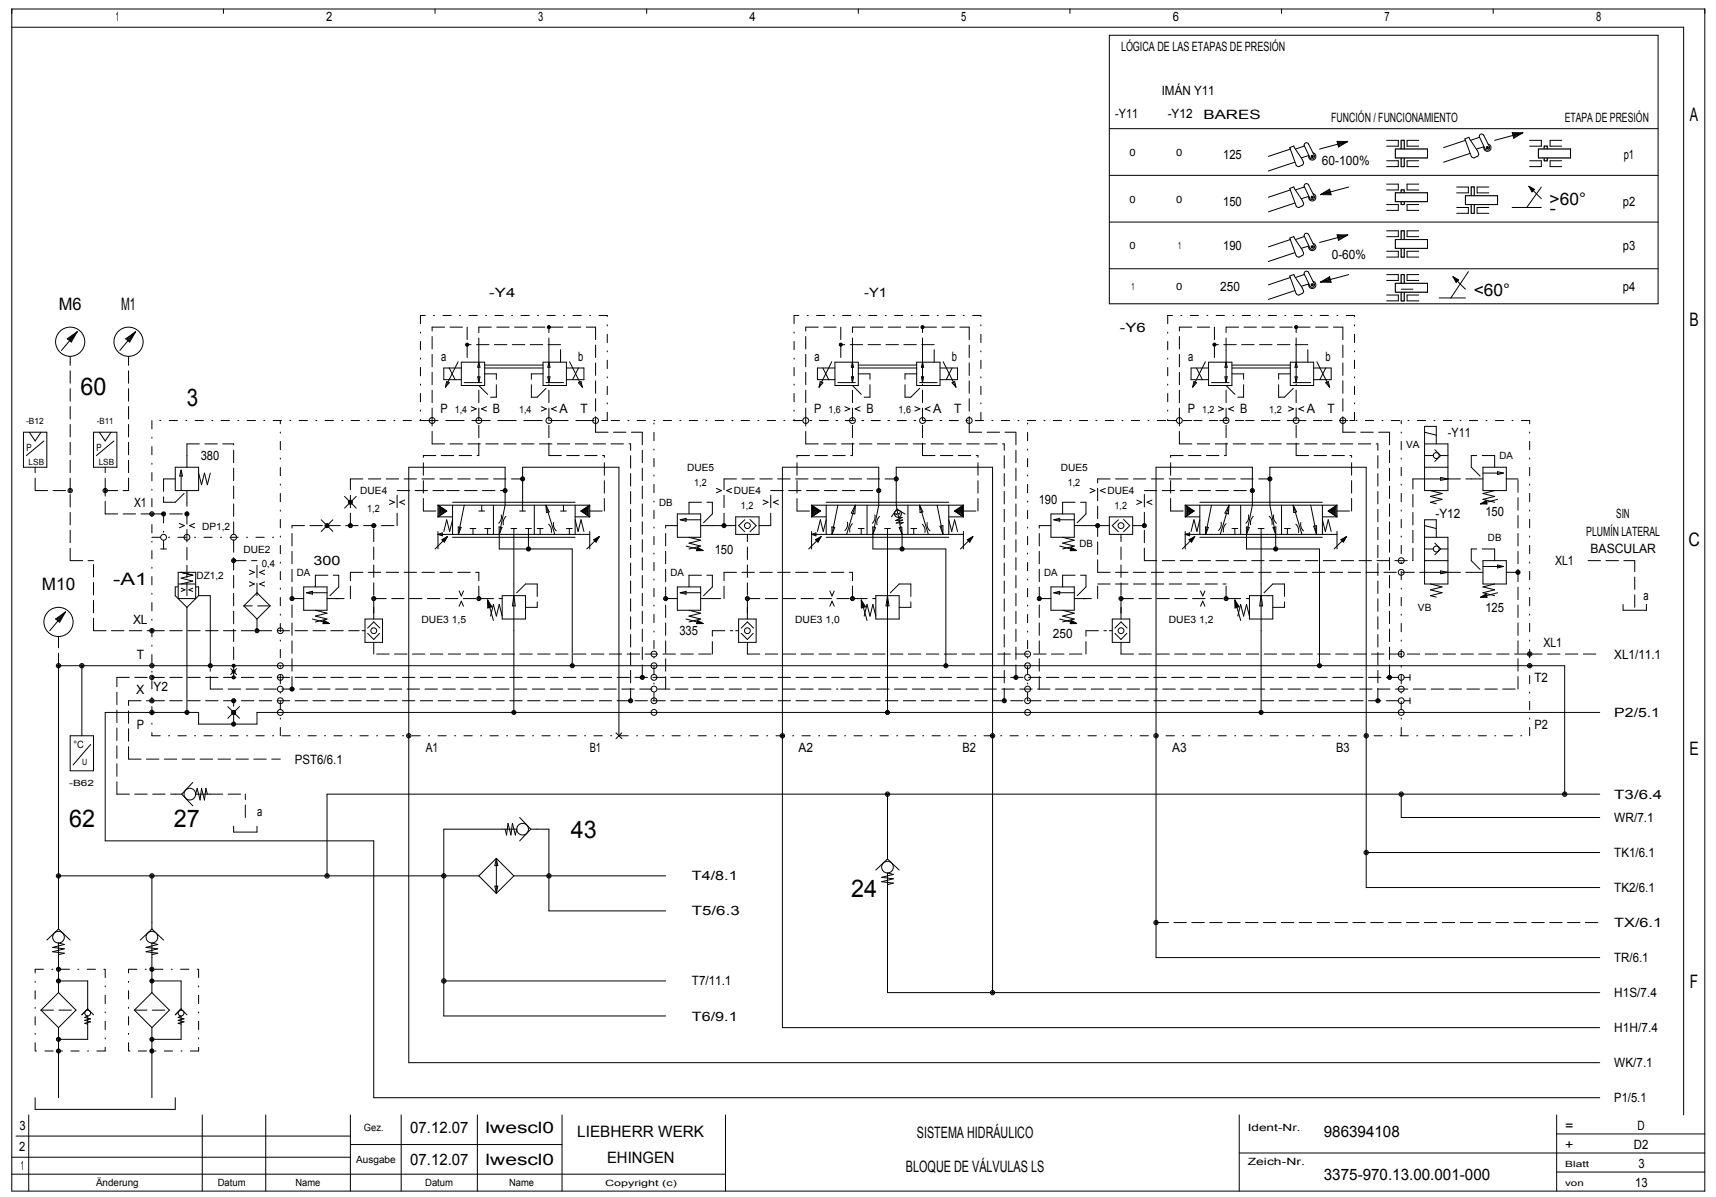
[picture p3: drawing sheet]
<svg xmlns="http://www.w3.org/2000/svg" width="582mm" height="406mm" viewBox="0 0 582 406" stroke-linecap="round" stroke-linejoin="round" font-family="sans-serif">
<g fill="none" stroke="#000" stroke-width=".34">
<path d="M437.6 50.6l2 5.4 1 .5M437.6 50.6l-.2-.5 1.4-.6 2.9 4.6 .4 1-.1 .6-1.4 .8M437.6 50.6l-7.4 2.4M439.1 55l-8.9 3M442.4 49.5l-3 1.1M442.5 48.6l.8-.2 .5 .4 2 4a.84 .84 0 0 1-.4 1 .84 .84 0 0 1-1.1-.3l-2-4.2zM443.9 52.7l-2.6 .8M445.3 51.9a1.24 1.24 0 0 1 1 1.4 1.24 1.24 0 0 1-1.5 1 1.24 1.24 0 0 1-.9-1.5M453.5 47.9l3.6 .1-3.1 1.9zM457.1 48l-9.6 2.6M457.1 48l-3 1.4-.4-1.2 2.3 .1-1.7 .7-.2-.6 1.1 .1M475.2 47.6h1v8.9h-1z"/>
<path d="M437.4 63.9l1.4-.5 2.9 4.5 .4 1.1-.3 .7-1.2 .7-1-.5zM437.6 64.4l-7.4 2.5M439.1 68.9l-8.9 3M442.4 63.4l-3 1M442.5 62.5l.8-.2 .5 .4 2 4a.84 .84 0 0 1-.4 1 .84 .84 0 0 1-1.1-.3l-2-4.2zM442.5 79.3l.8-.2 .5 .4 2 4a.84 .84 0 0 1-.4 1 .84 .84 0 0 1-1.1-.3l-2-4.2zM445.3 65.7a1.24 1.24 0 0 1 1 1.5 1.24 1.24 0 0 1-1.5 .9 1.24 1.24 0 0 1-.9-1.4l-2.6 .7M447.9 66l3-1.8 .6 1.9zM449.8 65.5l1 .1-.1-.6-1.8 .7 2.3 .1-.3-1.2-3 1.4M453.5 79.6l3.6 .1-3.1 1.8zM457.1 79.7l-9.6 2.6M457.1 79.7l-3 1.4-.4-1.2 2.3 .1-1.7 .6-.2-.5 1.1 .1"/>
<path d="M457.4 63.4l-9.5 2.6M437.4 80.8l1.4-.6 2.9 4.6 .4 1-.3 .8-1.2 .6-1-.5zM437.4 93.6l1.4-.5 2.9 4.5 .4 1.1-.3 .7-1.2 .7-1-.5zM437.6 81.3l-7.4 2.4M437.6 94.1l-7.4 2.5M439.1 85.7l-8.9 3M439.1 98.6l-8.9 3M442.4 80.2l-3 1.1M442.4 93.1l-3 1M442.5 92.2l.8-.2 .5 .4 2 4a.84 .84 0 0 1-.4 1 .84 .84 0 0 1-1.1-.3l-2-4.2zM443.9 83.4l-2.6 .8M445.3 82.5a1.24 1.24 0 0 1 1 1.5 1.24 1.24 0 0 1-1.5 1 1.24 1.24 0 0 1-.9-1.5"/>
<path d="M445.3 95.4a1.24 1.24 0 0 1 1 1.5 1.24 1.24 0 0 1-1.5 .9 1.24 1.24 0 0 1-.9-1.4l-2.6 .7M447.9 95.7l3-1.8 .6 1.9zM449.8 95.2l1 .1-.1-.6-1.8 .7 2.3 .1-.3-1.2-3 1.4M457.4 93.1l-9.5 2.6M22.8 114.9l3.4-2.4-2 3.5zM23.8 114.9l1.5-1.4-1 1.4zM26.2 112.5l-2.9 2.4 .8 .7 1.2-2.1M26.2 112.5l-5.4 6.4M42.6 114.9l3.4-2.4-2 3.5zM43.6 114.9l1.5-1.4-1 1.4zM46 112.5l-2.9 2.4 .8 .7 1.2-2.1M46 112.5l-5.4 6.4"/>
<path d="M23.8 120.9v1.9M43.6 120.9v1.9M151.5 129.4l.9 .4-1.3 1.5zM152.4 124.8l2 4M155.4 122.7l-4.3 8.6M156.5 124.8h-6v4h6M156.5 122.8h7.9v8h-7.9zM157.5 129.8h5.9M159.8 137.9l1.7 .8-1.7 .7M162 127.8h.8l-.4 1.9zM162.4 122.8l.4 1.8h-.8zM162.4 122.8v7"/>
<path d="M164.4 124.8h19.8M164.4 123.8h19.8M165 137.9l-1.7 .8 1.7 .7M183.6 137.9l1.7 .8-1.7 .7M184.2 122.8h7.9v8h-7.9zM185.2 129.8h5.9M185.8 127.8h.7l-.3 1.9zM186.2 122.8v7M186.2 122.8l.3 1.8h-.7zM188.8 137.9l-1.7 .8 1.7 .7M192.1 124.8h5.9v4h-5.9M193.2 122.7l4.3 8.6"/>
<path d="M196.2 129.8l.9-.4 .4 1.9zM196.2 124.8l-2 4M278.2 129.4l.9 .4-1.3 1.5zM279.1 124.8l2 4M282.1 122.7l-4.3 8.6M283.2 124.8h-6v4h6M283.2 122.8h7.9v8h-7.9zM284.2 129.8h5.9M286.5 137.9l1.7 .8-1.7 .7M288.7 127.8h.8l-.4 1.9zM289.1 122.8l.4 1.8h-.8zM289.1 122.8v7"/>
<path d="M291.1 124.8h19.8M291.1 123.8h19.8M291.7 137.9l-1.7 .8 1.7 .7M310.3 137.9l1.7 .8-1.7 .7M310.9 122.8h7.9v8h-7.9zM311.9 129.8h5.9M312.5 127.8h.8l-.4 1.9zM312.9 122.8v7M312.9 122.8l.4 1.8h-.8zM315.5 137.9l-1.7 .8 1.7 .7M318.8 124.8h6v4h-6M319.9 122.7l4.3 8.6"/>
<path d="M322.9 129.8l.9-.4 .4 1.9zM322.9 124.8l-2 4M404.9 129.4l.9 .4-1.3 1.5zM405.8 124.8l2 4M408.8 122.7l-4.3 8.6M409.9 124.8h-5.9v4h5.9M409.9 122.8h7.9v8h-7.9zM410.9 129.8h5.9M413.2 137.9l1.7 .8-1.7 .7M415.5 127.8h.7l-.4 1.9zM415.8 122.8l.4 1.8h-.7zM415.8 122.8v7"/>
<path d="M417.8 124.8h19.8M417.8 123.8h19.8M418.4 137.9l-1.7 .8 1.7 .7M437 137.9l1.7 .8-1.7 .7M437.6 122.8h7.9v8h-7.9zM438.6 129.8h5.9M439.2 127.8h.8l-.4 1.9zM439.6 122.8v7M439.6 122.8l.4 1.8h-.8zM442.2 137.9l-1.7 .8 1.7 .7M445.5 124.8h6v4h-6M446.6 122.7l4.3 8.6"/>
<path d="M449.6 129.8l.9-.4 .4 1.9zM449.6 124.8l-2 4M8 146.6h7.9v11.9h-7.9zM9.9 146.6l2 3 2-3M14.9 149.6l-5.9 4.9M31.7 146.6h7.9v11.9h-7.9zM33.7 146.6l2 3 2-3M38.7 149.6l-6 4.9M59.4 158.5h8v7.9h-8zM61.4 159.5v6.9M61.4 159.5l.5 2h-1zM63.4 154.5v4"/>
<path d="M483.2 150.6h7.9v15.8h-7.9v-21.8h3.9v6M483.2 158.5h7.9M483.2 154.5h2.9M483.2 146.6l3.9 1M486.6 152.5l2 2-2 2M488.5 154.5h2.6M503 158.5h7.9v7.9h-7.9zM507.9 160l2 .5-2 .5zM60.8 177.5l1.7 .8-1.7 .7M63.4 166.4v4M66 177.5l-1.7 .8 1.7 .7M67.4 160.5l.9 3.9 1-3.9 1 3.9 1-3.9"/>
<path d="M108.9 176.3l4 4M112.9 176.3l-4 4M116.9 168.4l3.9 3.9M120.8 168.4l-3.9 3.9M132.1 169.6l1.7 .8-1.7 .7M137.3 169.6l-1.7 .8 1.7 .7M148.5 175.3h5M148.5 171.4v3.9M148.5 171.4h51.5M148.5 171.4l3 1.9-3 2M149.7 173.2l-.2-.1v.3l.7-.2-.9-.5v1.1l1.3-.6-1.5-.9v1.9l1.9-1-2.2-1.4v3l2.4-1.5M153.5 171.4v9.9"/>
<path d="M153.5 170.4h41.6M153.5 176.3l-1 4-1-4-1 4M155.4 178.7l1 .2-.9 2.4zM157.5 171.4l-2 9.9M159.4 179.3h2M160.4 179.3v2M162.4 173.3h2M163.4 171.4v1.9M164.4 179.3h2M165.4 179.3v2M167.4 171.4v9.9M169.3 178.7l1 .2-1 2.4z"/>
<path d="M170 174.7l-.1 1.5-.8 1.3M171.3 170.4v1l-2 9.9M171.6 175.2l-.8 1.3-.1 1.5M173.3 179.3h2M174.3 179.3v2.9M176.3 173.3h1.9M177.2 170.4v2.9M178.2 179.3h2M179.2 179.3v2.9M181.2 171.4v9.9M182.2 179.3h2M183.2 179.3v2"/>
<path d="M185.2 171.4l1.1 2.2-1 .3zM185.2 171.4l2.9 9.9M186.1 177.8l.8 1.3 .1 1.5M187.7 177.2l.1 1.6 .9 1.3M190.1 173.3h2M191.1 171.4v1.9M192.1 179.3h2M193.1 179.3v2M195.1 175.3h4.9M195.1 171.4v9.9M195.1 176.3l1 4 .9-4 1 4M198.8 173.2l.2-.1v.3l-.7-.2 .9-.5v1.1l-1.3-.6 1.5-.9v1.9l-1.9-1 2.2-1.4v3l-2.4-1.5"/>
<path d="M200 171.4l-3 1.9 3 2M200 171.4v3.9M225.8 178.3h3.9M229.7 174.3h7.9v7.9h-7.9zM230.7 176.3h6.9M230.7 176.3l2-.5v1zM237.6 178.3h4M243 165.7l1.7 .7-1.7 .7M245.6 178.3h3.9M248.2 165.7l-1.7 .7 1.7 .7M249.5 175.3h7.9v6h-7.9zM252.6 176.3l-2.1 2 2.1 2.1"/>
<path d="M254.4 176.2l2.1 2.1-2.1 2.1M257.4 178.3h4M258.8 169.6l1.7 .8-1.7 .7M264 169.6l-1.7 .8 1.7 .7M275.3 175.3h4.9M275.3 171.4h51.4M275.3 171.4v3.9M275.3 171.4l2.9 1.9-2.9 2M276.4 173.2l-.1-.1v.3l.6-.2-.8-.5v1.1l1.2-.6-1.4-.9v1.9l1.8-1-2.1-1.4v3l2.3-1.5M280.2 170.4h41.6M280.2 171.4v9.9M280.2 176.3l-1 4-1-4-1 4"/>
<path d="M282.1 178.7l1 .2-.9 2.4zM284.2 171.4l-2 9.9M287.4 177.1v1.5l-.8 1.3M289.1 177.6l-.8 1.3-.1 1.6M290.1 171.4l-3 9.9M290.1 171.4l-.2 2.9-1.2-.3zM291.1 179.3h2M292.1 179.3v2M294.1 171.4v9.9M296 178.7l1 .2-.9 2.4zM296.7 174.7v1.5l-.9 1.3M298 170.4v1l-1.9 9.9"/>
<path d="M298.3 175.2l-.8 1.3-.1 1.5M300 179.3h2M301 179.3v2.9M303.7 174.3l.5 .1-.5 .3M304 170.4l.2 2.2M304.2 172.6l2.8 1.8M304.2 172.6l-1.9 2.7M304.3 173.1l.5 2.3M304.8 175.4l1.1 5.9M304.8 175.4l1.2 .1-2.2 1 2.4-.1-2.3 1 2.4-.1-1.1 .5M305 179l.9-.2v2.5zM305.2 174l-.5 .3 .6 .1"/>
<path d="M307.9 171.4v9.9M308.9 179.3h2M309.9 179.3v2M311.9 171.4l1.1 2.2-1 .3zM311.9 171.4l3 9.9M312.8 177.8l.8 1.3 .1 1.5M314.5 177.2v1.6l.9 1.3M317.8 171.4l2 9.9M318.8 178.5l1-.2v3zM321.8 175.3h4.9M321.8 171.4v9.9M321.8 176.3l1 4 1-4 1 4"/>
<path d="M325.6 173.2l.1-.1v.3l-.6-.2 .8-.5v1.1l-1.2-.6 1.4-.9v1.9l-1.8-1 2.1-1.4v3l-2.3-1.5M326.7 171.4l-2.9 1.9 2.9 2M326.7 171.4v3.9M352.5 178.3h3.9M356.4 174.3h8v7.9h-8zM357.4 176.3h7M357.4 176.3l2-.5v1zM364.4 178.3h3.9M369.7 165.7l1.7 .7-1.7 .7M372.3 178.3h3.9M374.9 165.7l-1.7 .7 1.7 .7M376.2 175.3h8v6h-8z"/>
<path d="M379.3 176.3l-2.1 2 2.1 2.1M381.1 176.2l2.1 2.1-2.1 2.1M384.2 178.3h3.9M385.5 169.6l1.7 .8-1.7 .7M390.7 169.6l-1.7 .8 1.7 .7M402 175.3h4.9M402 171.4h51.5M402 171.4v3.9M402 171.4l3 1.9-3 2M403.2 173.2l-.2-.1v.3l.7-.2-.9-.5v1.1l1.3-.6-1.5-.9v1.9l1.9-1-2.2-1.4v3l2.4-1.5M406.9 170.4h41.6M406.9 171.4v9.9"/>
<path d="M406.9 176.3l-1 4-.9-4-1 4M408.9 178.7l.9 .2-.9 2.4zM410.9 171.4l-2 9.9M414.1 177.1v1.5l-.8 1.3M415.8 177.6l-.8 1.3v1.6M416.8 171.4l-.2 2.9-1.2-.3zM416.8 171.4l-2.9 9.9M417.8 179.3h2M418.8 179.3v2M420.8 171.4v9.9M422.7 178.7l1 .2-.9 2.4zM423.4 174.7v1.5l-.8 1.3"/>
<path d="M424.7 170.4v1l-1.9 9.9M425 175.2l-.8 1.3v1.5M426.7 179.3h2M427.7 179.3v2.9M430.5 175.1l.8 1.3 .1 1.5M430.7 170.4v1l2 9.9M431.7 178.9l1-.2v2.6zM432 174.7l.1 1.5 .8 1.3M434.6 171.4v9.9M435.6 179.3h2M436.6 179.3v2M438.6 171.4l3 9.9"/>
<path d="M438.6 171.4l1.1 2.2-.9 .3zM439.5 177.8l.8 1.3 .1 1.5M441.2 177.2l.1 1.6 .8 1.3M444.5 171.4l2 9.9M445.5 178.5l1-.2v3zM448.5 175.3h5M448.5 171.4v9.9M448.5 176.3l1 4 1-4 1 4M452.3 173.2l.2-.1v.3l-.7-.2 .9-.5v1.1l-1.3-.6 1.5-.9v1.9l-1.9-1 2.2-1.4v3l-2.4-1.5M453.5 171.4v3.9M453.5 171.4l-3 1.9 3 2M483.2 162.4h7.9"/>
<path d="M483.2 178.3l3.9 1M485.1 166.4l4 1-4 1 4 1-4 1 2 .5M488.6 161.9l2.5 .5-2.5 .5zM499 162.4h4M502.2 170.9l1.8-1.1 .3 1.1zM503 160.5h6.9M503.3 170.6l.7 .1-.1-.4-1.1 .4 1.4 .1-.2-.7-1.8 .8M506.9 166.4l-3.9 1 3.9 1-3.9 1 3.9 1M507.9 169.4l-5.7 1.5M510.9 162.4h3.9M60.4 199.1h-1v2.9l4 4 4-4v-2.9h-1M60.4 194.1h6v8.9h-6z"/>
<path d="M60.4 198.1h6M61.4 194.1l4 1-4 1 4 1-4 1M61.5 199.5l1.2 .6-1.2 .5M65.3 199.5l-1.2 .6 1.2 .5M84.6 197.3l1.7 .8-1.7 .7M84.6 193.4l1.7 .7-1.7 .8M89.8 197.3l-1.7 .8 1.7 .7M89.8 193.4l-1.7 .7 1.7 .8M103 199.1h7.9v7.9h-7.9zM148.5 181.3h51.5M148.5 180.3v5.9M148.5 181.3l1.5-.5v.9z"/>
<path d="M149.9 183.1l1.8-1.1-1 1.9zM151.7 182l-4.1 4.2M151.7 182l-1.1 1.6-.5-.5 1.2-.6-.7 .9-.3-.3 .6-.3M153.5 182.2h41.6M169.3 181.3v.9M174.3 198.1v15.8M200 180.3v5.9M201.3 183.1l1.9-1.1-1 1.9zM203.2 182l-4.2 4.2M203.2 182l-1.1 1.6-.5-.5 1.2-.6-.8 .9-.2-.3 .6-.3M229.7 199.1h7.9v7.9h-7.9zM232.7 185.2l5.7 1.5"/>
<path d="M233.7 182.2l3.9 1-3.9 1 3.9 1-3.9 1M236.6 185.6l1.8 1.1-2.1 .1zM237.3 186.4l-.7 .1 .1-.3 1.1 .4h-1.4l.2-.7 1.8 .8M253.5 181.3v.9M275.3 181.3h51.4M275.3 180.3v5.9M275.3 181.3l1.4-.5v.9zM276.6 183.1l1.9-1.1-1.1 1.9zM278.5 182l-4.2 4.2M278.5 182l-1.2 1.6-.5-.5 1.2-.6-.7 .9-.3-.3 .6-.3M280.2 182.2h41.6M296.1 181.3v.9"/>
<path d="M301 198.1v15.8M305.9 181.3v.9M326.7 180.3v5.9M328.1 183.1l1.8-1.1-1 1.9zM329.9 182l-4.2 4.2M329.9 182l-1.1 1.6-.5-.5 1.2-.6-.7 .9-.3-.3 .6-.3M356.4 199.1h8v7.9h-8zM359.4 185.2l5.8 1.5M360.4 182.2l4 1-4 1 4 1-4 1M363.3 185.6l1.9 1.1-2.2 .1zM364 186.4l-.6 .1 .1-.3 1 .4h-1.4l.3-.7 1.8 .8M380.2 181.3v.9"/>
<path d="M402 181.3h51.5M402 180.3v5.9M402 181.3l1.5-.5v.9zM403.3 183.1l1.9-1.1-1.1 1.9zM405.2 182l-1.1 1.6-.6-.5 1.2-.6-.7 .9-.2-.3 .5-.3M405.2 182l-4.2 4.2M406.9 182.2h41.6M422.8 181.3v.9M427.7 198.1v15.8M432.7 181.3v.9M453.5 180.3v5.9M454.8 183.1l1.9-1.1-1.1 1.9z"/>
<path d="M456.7 182l-1.2 1.6-.5-.5 1.2-.6-.7 .9-.3-.3 .6-.3M456.7 182l-4.2 4.2M483.2 182.2h7.9v15.9h-7.9v-21.8h3.9v5.9M483.2 194.1h7.9M483.2 190.2h7.9M483.2 186.2h2.9M485.1 198.1l4 1-4 1 4 1-4 .9 2 .5M486.6 184.2l2 2-2 2M488.5 186.2h2.6M488.6 193.6l2.5 .5-2.5 .5zM499 194.1h4M503 190.2h7.9v7.9h-7.9z"/>
<path d="M503 192.1h6.9M506.9 198.1l-3.9 1 3.9 1-3.9 1 3.9 .9M507.9 191.6l2 .5-2 .5zM510.9 194.1h3.9M18.9 210l3.3-2.4-2 3.5zM19.8 210l1.5-1.4-1 1.4zM19.8 215.9v2M22.2 207.6l-2.9 2.4 .8 .7 1.2-2.1M22.2 207.6l-5.3 6.3M82.7 205.5l4.5-4.4 4.4 4.4-4.4 4.5zM99 203h4M104 201.1h6.9"/>
<path d="M104 201.1l2-.5v.9zM106 210l5.7 1.5M107 207l3.9 1-3.9 1 3.9 1-3.9 1M109.9 210.4l1.8 1.1h-2.2zM110.6 211.2l-.7 .1 .1-.4 1.1 .4-1.4 .1 .2-.8 1.8 .9M110.9 203h4M122.8 213.9h1M123.8 210h5.9v7.9h-5.9zM124.7 213l2.1-2 2 2M124.7 214.8l2.1 2.1 1.9-2.1M126.8 206v4M126.8 217.9v3.9"/>
<path d="M155.7 200.4l.8 1.7 .7-1.7M155.7 205.6l.8-1.7 .7 1.7M165.4 203.5l2 7M165.4 203.5l1.4 2.3-1.4 .4zM165.4 203.5l.2 2.5 1-.3-1-1.4 .3 1.4 .4-.1-.5-.7M166.4 209l1-4 .9 4 1-4 1 4M170.3 202h7.9v8h-7.9zM174.3 202l.5 3.5h-1zM225.8 203h3.9M230.7 201.1l2-.5v.9zM230.7 201.1h6.9M232.7 210l5.7 1.5"/>
<path d="M233.7 207l3.9 1-3.9 1 3.9 1-3.9 1M236.6 210.4l1.8 1.1h-2.1zM237.3 211.2l-.7 .1 .1-.4 1.1 .4-1.4 .1 .2-.8 1.8 .9M237.6 203h4M249.5 213.9h1M250.5 210h6v7.9h-6zM251.4 213l2.1-2 2.1 2M251.4 214.8l2.1 2.1 2-2.1M253.5 206v4M253.5 217.9v3.9M281.4 200.4l.8 1.7 .7-1.7M281.4 205.6l.8-1.7 .7 1.7"/>
<path d="M292.1 203.5l2 7M292.1 203.5l1.5 2.3-1.5 .4zM292.1 203.5l.3 2.5 .9-.3-1-1.4 .3 1.4 .4-.1-.5-.7M293.1 209l1-4 1 4 1-4 .9 4M297 202h8v8h-8zM301 202l.5 3.5h-1zM352.5 203h3.9M357.4 201.1h7M357.4 201.1l2-.5v.9zM359.4 210l5.8 1.5M360.4 207l4 1-4 1 4 1-4 1M363.3 210.4l1.9 1.1h-2.2z"/>
<path d="M364 211.2l-.6 .1 .1-.4 1 .4-1.4 .1 .3-.8 1.8 .9M364.4 203h3.9M376.2 213.9h1M377.2 210h6v7.9h-6zM378.1 213l2.1-2 2.1 2M378.1 214.8l2.1 2.1 2-2.1M380.2 206v4M380.2 217.9v3.9M418.8 203.5l2 7M418.8 203.5l1.5 2.3-1.5 .4zM418.8 203.5l.3 2.5 .9-.3-.9-1.4 .2 1.4 .4-.1-.4-.7M419.8 209l1-4 1 4 1-4 1 4"/>
<path d="M423.8 202h7.9v8h-7.9zM427.7 202l.5 3.5h-1zM502.2 202.6l1.8-1.1 .3 1.1zM503.3 202.3l.7 .1-.1-.4-1.1 .4 1.4 .1-.2-.8-1.8 .9M507.9 201.1l-5.7 1.5M550.5 205v2h7.9v-2M77.3 239.7l3.9 3.9M78.2 226.8l2 2M80.2 226.8l-2 2M81.2 239.7l-3.9 3.9M23.8 249.6h7.9v11.8h-7.9zM30.7 252.5l-5.9 7"/>
<path d="M208.9 248.6l2 2M210.9 248.6l-2 2M59.4 269.4h2.2M61.6 269.4l3.8 3.9M65.4 265.4l-3.8 4M70.3 269.4l-.5-2-.5 3.9-1-3.9-.4 3.9-1-3.9-.5 2h4.9M176.3 277.3l3.7 3.9M79.2 280.3v1.9h8v-1.9M168.3 291.1l-5.9 6 5.9 5.9M168.3 291.1l6 6-6 5.9M168.3 291.1v11.9M168.3 291.1l.5 2.5h-1z"/>
<path d="M170.3 281.2h5l-.5 2-1-3.9-.5 3.9-1-3.9-.5 3.9-.5-2M180 281.2h2.2M180 281.2l-3.7 4M301 289.2v2.1M301 291.3l-4 3.8M301 291.3l4 3.8M19.8 312.9v2.2M19.8 315.1l-3.9 3.8M19.8 315.1l4 3.8M51.5 312.9v2.2M51.5 315.1l-3.9 3.8M51.5 315.1l4 3.8"/>
<path d="M167.8 300.5h1l-.5 2.5zM301 300.1l2-.5-4-.5 4-1-4-.5 4-1-2-.5v4.9M19.8 323.8l2-.5-3.9-.5 3.9-1-3.9-.5 3.9-1-2-.4v4.9M19.8 328.8v7.9M19.8 336.7l-5.9 5.9 5.9 6M19.8 332.7h9.9v9.6M19.8 336.7l6 5.9-6 6M51.5 332.7h9.9v9.6M51.5 323.8l2-.5-4-.5 4-1-4-.5 4-1-2-.4v4.9M51.5 328.8v7.9M51.5 336.7l-5.9 5.9 5.9 6M51.5 336.7l6 5.9-6 6"/>
<path d="M19.8 348.6v7.9M27.8 344.2l1.9-2 2 2M29.7 347.4l-.9-.3 1.9-.5-1.9-.5 1.9-.5-1.9-.5 .9-.5v7.9h-9.9M51.5 348.6v7.9M59.4 344.2l2-2 2 2M61.4 347.4l-1-.3 2-.5-2-.5 2-.5-2-.5 1-.5v7.9h-9.9"/>
<circle cx="445" cy="53" r=".35"/>
<circle cx="445" cy="53" r=".1"/>
<circle cx="445" cy="53" r=".25"/>
<circle cx="445" cy="66.9" r=".35"/>
<circle cx="445" cy="66.9" r=".1"/>
<circle cx="445" cy="66.9" r=".25"/>
<circle cx="445" cy="83.7" r=".35"/>
<circle cx="445" cy="96.6" r=".35"/>
<circle cx="445" cy="83.7" r=".1"/>
<circle cx="445" cy="96.6" r=".1"/>
<circle cx="445" cy="96.6" r=".25"/>
<circle cx="445" cy="83.7" r=".25"/>
<circle cx="23.8" cy="115.9" r="5"/>
<circle cx="43.6" cy="115.9" r="5"/>
<circle cx="158.4" cy="116.9" r=".52"/>
<circle cx="158.4" cy="116.9" r=".37"/>
<circle cx="158.4" cy="116.9" r=".15"/>
<circle cx="186.2" cy="111" r=".52"/>
<circle cx="186.2" cy="111" r=".37"/>
<circle cx="186.2" cy="111" r=".15"/>
<circle cx="285.2" cy="116.9" r=".37"/>
<circle cx="285.2" cy="116.9" r=".52"/>
<circle cx="285.2" cy="116.9" r=".15"/>
<circle cx="312.9" cy="111" r=".52"/>
<circle cx="312.9" cy="111" r=".37"/>
<circle cx="312.9" cy="111" r=".15"/>
<circle cx="411.9" cy="116.9" r=".52"/>
<circle cx="411.9" cy="116.9" r=".37"/>
<circle cx="411.9" cy="116.9" r=".15"/>
<circle cx="439.6" cy="111" r=".52"/>
<circle cx="439.6" cy="111" r=".37"/>
<circle cx="439.6" cy="111" r=".15"/>
<circle cx="146.6" cy="142.6" r=".99"/>
<circle cx="162.4" cy="142.6" r=".99"/>
<circle cx="186.2" cy="142.6" r=".99"/>
<circle cx="202" cy="142.6" r=".99"/>
<circle cx="273.3" cy="142.6" r=".99"/>
<circle cx="289.1" cy="142.6" r=".99"/>
<circle cx="312.9" cy="142.6" r=".99"/>
<circle cx="328.7" cy="142.6" r=".99"/>
<circle cx="400" cy="142.6" r=".99"/>
<circle cx="415.8" cy="142.6" r=".99"/>
<circle cx="439.6" cy="142.6" r=".99"/>
<circle cx="455.4" cy="142.6" r=".99"/>
<circle cx="487.1" cy="154.5" r=".99"/>
<circle cx="23.8" cy="166.4" r=".74"/>
<circle cx="23.8" cy="166.4" r=".37"/>
<circle cx="35.7" cy="166.4" r=".37"/>
<circle cx="35.7" cy="166.4" r=".74"/>
<circle cx="51.5" cy="174.3" r=".37"/>
<circle cx="51.5" cy="174.3" r=".74"/>
<circle cx="55.5" cy="174.3" r=".5"/>
<circle cx="55.5" cy="174.3" r=".69"/>
<circle cx="55.5" cy="174.3" r=".2"/>
<circle cx="63.4" cy="174.3" r=".69"/>
<circle cx="63.4" cy="174.3" r=".5"/>
<circle cx="63.4" cy="174.3" r=".2"/>
<circle cx="110.9" cy="178.3" r=".5"/>
<circle cx="110.9" cy="178.3" r=".69"/>
<circle cx="110.9" cy="178.3" r=".2"/>
<circle cx="118.8" cy="178.3" r=".5"/>
<circle cx="118.8" cy="170.4" r=".5"/>
<circle cx="118.8" cy="178.3" r=".69"/>
<circle cx="118.8" cy="170.4" r=".69"/>
<circle cx="118.8" cy="170.4" r=".2"/>
<circle cx="118.8" cy="178.3" r=".2"/>
<circle cx="126.8" cy="178.3" r=".5"/>
<circle cx="126.8" cy="178.3" r=".69"/>
<circle cx="126.8" cy="178.3" r=".2"/>
<circle cx="171.3" cy="166.4" r=".5"/>
<circle cx="171.3" cy="166.4" r=".69"/>
<circle cx="171.3" cy="166.4" r=".2"/>
<circle cx="177.2" cy="162.4" r=".5"/>
<circle cx="177.2" cy="162.4" r=".69"/>
<circle cx="177.2" cy="162.4" r=".2"/>
<circle cx="245.6" cy="178.3" r=".5"/>
<circle cx="245.6" cy="178.3" r=".69"/>
<circle cx="245.6" cy="178.3" r=".2"/>
<circle cx="253.5" cy="178.3" r=".99"/>
<circle cx="298" cy="166.4" r=".5"/>
<circle cx="298" cy="166.4" r=".69"/>
<circle cx="298" cy="166.4" r=".2"/>
<circle cx="304" cy="162.4" r=".5"/>
<circle cx="304" cy="162.4" r=".69"/>
<circle cx="304" cy="162.4" r=".2"/>
<circle cx="304.5" cy="174.3" r="1.19"/>
<circle cx="372.3" cy="178.3" r=".5"/>
<circle cx="372.3" cy="178.3" r=".69"/>
<circle cx="372.3" cy="178.3" r=".2"/>
<circle cx="380.2" cy="178.3" r=".99"/>
<circle cx="388.1" cy="178.3" r=".5"/>
<circle cx="388.1" cy="178.3" r=".69"/>
<circle cx="388.1" cy="178.3" r=".2"/>
<circle cx="424.7" cy="166.4" r=".69"/>
<circle cx="424.7" cy="166.4" r=".5"/>
<circle cx="424.8" cy="166.4" r=".2"/>
<circle cx="430.7" cy="162.4" r=".69"/>
<circle cx="430.7" cy="162.4" r=".5"/>
<circle cx="430.7" cy="162.4" r=".2"/>
<circle cx="55.5" cy="182.2" r=".99"/>
<circle cx="63.4" cy="182.2" r=".99"/>
<circle cx="79.2" cy="182.2" r=".99"/>
<circle cx="79.2" cy="190.2" r=".69"/>
<circle cx="79.2" cy="190.2" r=".5"/>
<circle cx="79.2" cy="190.2" r=".2"/>
<circle cx="179.2" cy="186.2" r=".5"/>
<circle cx="179.2" cy="186.2" r=".69"/>
<circle cx="179.2" cy="186.2" r=".2"/>
<circle cx="305.9" cy="186.2" r=".5"/>
<circle cx="305.9" cy="186.2" r=".69"/>
<circle cx="306" cy="186.2" r=".2"/>
<circle cx="432.7" cy="186.2" r=".5"/>
<circle cx="432.7" cy="186.2" r=".69"/>
<circle cx="432.7" cy="186.2" r=".2"/>
<circle cx="475.2" cy="194.1" r=".99"/>
<circle cx="475.2" cy="190.2" r=".99"/>
<circle cx="487.1" cy="186.2" r=".99"/>
<circle cx="514.8" cy="194.1" r=".5"/>
<circle cx="514.8" cy="194.1" r=".69"/>
<circle cx="514.8" cy="194.1" r=".2"/>
<circle cx="19.8" cy="211" r="5"/>
<circle cx="51.5" cy="213.9" r=".74"/>
<circle cx="51.5" cy="213.9" r=".37"/>
<circle cx="87.2" cy="213.9" r=".69"/>
<circle cx="87.2" cy="213.9" r=".5"/>
<circle cx="87.2" cy="213.9" r=".2"/>
<circle cx="95.1" cy="213.9" r=".99"/>
<circle cx="99" cy="203" r=".69"/>
<circle cx="99" cy="203" r=".5"/>
<circle cx="99" cy="203" r=".2"/>
<circle cx="126.8" cy="203" r=".5"/>
<circle cx="126.8" cy="213.9" r=".99"/>
<circle cx="126.8" cy="203" r=".69"/>
<circle cx="126.8" cy="203" r=".2"/>
<circle cx="225.8" cy="203" r=".69"/>
<circle cx="225.8" cy="203" r=".5"/>
<circle cx="225.8" cy="203" r=".2"/>
<circle cx="253.5" cy="203" r=".5"/>
<circle cx="253.5" cy="213.9" r=".99"/>
<circle cx="253.5" cy="203" r=".69"/>
<circle cx="253.5" cy="203" r=".2"/>
<circle cx="352.5" cy="203" r=".69"/>
<circle cx="352.5" cy="203" r=".5"/>
<circle cx="352.5" cy="203" r=".2"/>
<circle cx="380.2" cy="203" r=".5"/>
<circle cx="380.2" cy="213.9" r=".99"/>
<circle cx="380.2" cy="203" r=".69"/>
<circle cx="380.2" cy="203" r=".2"/>
<circle cx="19.8" cy="225.8" r=".74"/>
<circle cx="19.8" cy="225.8" r=".37"/>
<circle cx="27.8" cy="225.8" r=".74"/>
<circle cx="27.8" cy="225.8" r=".37"/>
<circle cx="51.5" cy="225.8" r=".74"/>
<circle cx="51.5" cy="229.8" r=".74"/>
<circle cx="51.5" cy="237.7" r=".74"/>
<circle cx="51.5" cy="225.8" r=".37"/>
<circle cx="51.5" cy="229.8" r=".37"/>
<circle cx="51.5" cy="237.7" r=".37"/>
<circle cx="71.3" cy="225.8" r=".69"/>
<circle cx="71.3" cy="225.8" r=".5"/>
<circle cx="71.3" cy="225.8" r=".2"/>
<circle cx="79.2" cy="227.8" r=".52"/>
<circle cx="79.2" cy="225.8" r=".52"/>
<circle cx="79.2" cy="229.8" r=".52"/>
<circle cx="79.2" cy="237.7" r=".69"/>
<circle cx="79.2" cy="237.7" r=".5"/>
<circle cx="79.2" cy="225.8" r=".37"/>
<circle cx="79.2" cy="229.8" r=".37"/>
<circle cx="79.2" cy="227.8" r=".37"/>
<circle cx="79.2" cy="227.8" r=".15"/>
<circle cx="79.2" cy="237.7" r=".2"/>
<circle cx="79.2" cy="225.8" r=".15"/>
<circle cx="79.2" cy="229.8" r=".15"/>
<circle cx="95.1" cy="229.8" r=".99"/>
<circle cx="95.1" cy="237.7" r=".99"/>
<circle cx="95.1" cy="233.7" r=".99"/>
<circle cx="95.1" cy="225.8" r=".99"/>
<circle cx="99" cy="233.7" r=".69"/>
<circle cx="99" cy="233.7" r=".5"/>
<circle cx="99" cy="233.7" r=".2"/>
<circle cx="194.1" cy="225.8" r=".69"/>
<circle cx="194.1" cy="225.8" r=".5"/>
<circle cx="194.1" cy="225.8" r=".2"/>
<circle cx="213.9" cy="237.7" r=".69"/>
<circle cx="213.9" cy="237.7" r=".5"/>
<circle cx="213.9" cy="237.7" r=".2"/>
<circle cx="217.8" cy="229.8" r=".69"/>
<circle cx="217.8" cy="229.8" r=".5"/>
<circle cx="217.8" cy="229.8" r=".2"/>
<circle cx="221.8" cy="229.8" r=".99"/>
<circle cx="221.8" cy="237.7" r=".99"/>
<circle cx="221.8" cy="233.7" r=".99"/>
<circle cx="221.8" cy="221.8" r=".99"/>
<circle cx="221.8" cy="225.8" r=".99"/>
<circle cx="320.8" cy="225.8" r=".69"/>
<circle cx="320.8" cy="225.8" r=".5"/>
<circle cx="320.8" cy="225.8" r=".2"/>
<circle cx="340.6" cy="237.7" r=".69"/>
<circle cx="340.6" cy="237.7" r=".5"/>
<circle cx="340.6" cy="237.7" r=".2"/>
<circle cx="344.6" cy="229.8" r=".69"/>
<circle cx="344.6" cy="229.8" r=".5"/>
<circle cx="344.6" cy="229.8" r=".2"/>
<circle cx="348.5" cy="229.8" r=".99"/>
<circle cx="348.5" cy="237.7" r=".99"/>
<circle cx="348.5" cy="233.7" r=".99"/>
<circle cx="348.5" cy="221.8" r=".99"/>
<circle cx="348.5" cy="225.8" r=".99"/>
<circle cx="447.5" cy="225.8" r=".5"/>
<circle cx="447.5" cy="225.8" r=".69"/>
<circle cx="447.5" cy="225.8" r=".2"/>
<circle cx="467.3" cy="237.7" r=".69"/>
<circle cx="467.3" cy="237.7" r=".5"/>
<circle cx="467.3" cy="237.7" r=".2"/>
<circle cx="471.3" cy="229.8" r=".5"/>
<circle cx="471.3" cy="229.8" r=".69"/>
<circle cx="471.3" cy="229.8" r=".2"/>
<circle cx="475.2" cy="229.8" r=".99"/>
<circle cx="475.2" cy="237.7" r=".99"/>
<circle cx="475.2" cy="233.7" r=".99"/>
<circle cx="475.2" cy="221.8" r=".99"/>
<circle cx="518.8" cy="221.8" r=".74"/>
<circle cx="518.8" cy="225.8" r=".74"/>
<circle cx="518.8" cy="225.8" r=".37"/>
<circle cx="518.8" cy="221.8" r=".37"/>
<circle cx="51.5" cy="241.6" r=".74"/>
<circle cx="51.5" cy="241.6" r=".37"/>
<circle cx="63.4" cy="241.6" r=".69"/>
<circle cx="63.4" cy="241.6" r=".5"/>
<circle cx="63.4" cy="241.6" r=".2"/>
<circle cx="79.2" cy="241.6" r=".69"/>
<circle cx="79.2" cy="245.6" r=".69"/>
<circle cx="79.2" cy="241.6" r=".5"/>
<circle cx="79.2" cy="245.6" r=".5"/>
<circle cx="79.2" cy="245.6" r=".2"/>
<circle cx="79.2" cy="241.6" r=".2"/>
<circle cx="95.1" cy="241.6" r=".99"/>
<circle cx="138.6" cy="249.6" r=".74"/>
<circle cx="138.6" cy="249.6" r=".37"/>
<circle cx="174.3" cy="241.6" r=".5"/>
<circle cx="174.3" cy="241.6" r=".69"/>
<circle cx="174.3" cy="241.6" r=".2"/>
<circle cx="221.8" cy="241.6" r=".99"/>
<circle cx="265.4" cy="249.6" r=".74"/>
<circle cx="265.4" cy="249.6" r=".37"/>
<circle cx="301" cy="241.6" r=".5"/>
<circle cx="301" cy="241.6" r=".69"/>
<circle cx="301" cy="241.6" r=".2"/>
<circle cx="336.6" cy="249.6" r=".74"/>
<circle cx="336.6" cy="249.6" r=".37"/>
<circle cx="348.5" cy="241.6" r=".99"/>
<circle cx="392.1" cy="249.6" r=".74"/>
<circle cx="392.1" cy="249.6" r=".37"/>
<circle cx="427.7" cy="241.6" r=".5"/>
<circle cx="427.7" cy="241.6" r=".69"/>
<circle cx="427.7" cy="241.6" r=".2"/>
<circle cx="463.4" cy="249.6" r=".74"/>
<circle cx="463.4" cy="249.6" r=".37"/>
<circle cx="475.2" cy="241.6" r=".99"/>
<circle cx="64.4" cy="269.4" r="1.98"/>
<circle cx="301" cy="269.4" r=".37"/>
<circle cx="301" cy="269.4" r=".74"/>
<circle cx="475.2" cy="269.4" r=".74"/>
<circle cx="475.2" cy="269.4" r=".37"/>
<circle cx="530.7" cy="269.4" r=".37"/>
<circle cx="530.7" cy="269.4" r=".74"/>
<circle cx="19.8" cy="297.1" r=".37"/>
<circle cx="19.8" cy="297.1" r=".74"/>
<circle cx="51.5" cy="297.1" r=".37"/>
<circle cx="51.5" cy="297.1" r=".74"/>
<circle cx="110.9" cy="297.1" r=".74"/>
<circle cx="110.9" cy="297.1" r=".37"/>
<circle cx="150.5" cy="297.1" r=".37"/>
<circle cx="150.5" cy="297.1" r=".74"/>
<circle cx="177.2" cy="281.2" r="1.98"/>
<circle cx="186.2" cy="297.1" r=".37"/>
<circle cx="186.2" cy="297.1" r=".74"/>
<circle cx="301" cy="294.1" r="1.98"/>
<circle cx="463.4" cy="289.2" r=".74"/>
<circle cx="463.4" cy="289.2" r=".37"/>
<circle cx="19.8" cy="317.9" r="1.98"/>
<circle cx="51.5" cy="317.9" r="1.98"/>
<circle cx="392.1" cy="312.9" r=".74"/>
<circle cx="392.1" cy="312.9" r=".37"/>
<circle cx="19.8" cy="332.7" r=".5"/>
<circle cx="19.8" cy="328.8" r=".5"/>
<circle cx="19.8" cy="328.8" r=".69"/>
<circle cx="19.8" cy="332.7" r=".69"/>
<circle cx="19.8" cy="332.7" r=".2"/>
<circle cx="19.8" cy="328.8" r=".2"/>
<circle cx="51.5" cy="332.7" r=".5"/>
<circle cx="51.5" cy="328.8" r=".5"/>
<circle cx="51.5" cy="328.8" r=".69"/>
<circle cx="51.5" cy="332.7" r=".69"/>
<circle cx="51.5" cy="332.7" r=".2"/>
<circle cx="51.5" cy="328.8" r=".2"/>
<circle cx="150.5" cy="332.7" r=".74"/>
<circle cx="150.5" cy="332.7" r=".37"/>
<circle cx="336.6" cy="336.7" r=".74"/>
<circle cx="336.6" cy="336.7" r=".37"/>
<circle cx="19.8" cy="352.5" r=".5"/>
<circle cx="19.8" cy="356.5" r=".5"/>
<circle cx="19.8" cy="356.5" r=".69"/>
<circle cx="19.8" cy="352.5" r=".69"/>
<circle cx="19.8" cy="356.5" r=".2"/>
<circle cx="19.8" cy="352.5" r=".2"/>
<circle cx="29.7" cy="343.6" r=".99"/>
<circle cx="51.5" cy="352.5" r=".5"/>
<circle cx="51.5" cy="356.5" r=".5"/>
<circle cx="51.5" cy="356.5" r=".69"/>
<circle cx="51.5" cy="352.5" r=".69"/>
<circle cx="51.5" cy="356.5" r=".2"/>
<circle cx="51.5" cy="352.5" r=".2"/>
<circle cx="61.4" cy="343.6" r=".99"/>
</g>
<path d="M91.6 205.5h-8.9M13.9 342.6h11.9M27.8 344.2l1.9-2M45.6 342.6h11.9M59.4 344.2l2-2" fill="none" stroke="#000" stroke-width=".34" stroke-dasharray="4.2 1.8"/>
<path d="M11.9 328.8h23.8M35.7 328.8v27.7M43.6 328.8h23.8M67.4 328.8v27.7M11.9 356.5v-27.7M35.7 356.5h-23.8M43.6 356.5v-27.7M67.4 356.5h-23.8" fill="none" stroke="#000" stroke-width=".34" stroke-dasharray="2.8 2.8 .4 2.8"/>
<path d="M475.2 47.6h1v8.9h-1z" fill-rule="evenodd" fill="#fff" stroke="#000" stroke-width=".34"/>
<path d="M473.3 50.6h10.8v2.9h-10.8z" fill="none" stroke="#000" stroke-width=".34"/>
<path d="M473.3 50.6h10.8v2.9h-10.8z" fill-rule="evenodd" fill="#fff" stroke="#000" stroke-width=".34"/>
<g fill="none" stroke="#000" stroke-width=".34">
<path d="M497 47.6l2 5.4 1 .5 1-.5M497 47.6l-.2-.5 1.4-.5 2.9 4.5 .4 1.3-.5 .6M497 47.6l-7.4 2.5M498.5 52.1l-8.9 2.9M501.8 46.6l-3 1M501.9 45.7l.8-.2 .5 .4 2 3.9a.84 .84 0 0 1-.4 1 .84 .84 0 0 1-1.1-.2l-2-4.2zM503.3 49.8l-2.6 .8M504.7 48.9a1.24 1.24 0 0 1 1 1.5 1.24 1.24 0 0 1-1.5 .9 1.24 1.24 0 0 1-.9-1.5M512.9 45h3.6l-3.1 1.9zM516.5 45l-9.6 2.6M516.5 45l-3 1.5-.4-1.3 2.3 .1-1.7 .7-.2-.6 1.1 .2M523.8 49.6h.9v4.9h-.9z"/>
<circle cx="504.4" cy="50.1" r=".35"/>
<circle cx="504.4" cy="50.1" r=".1"/>
<circle cx="504.4" cy="50.1" r=".25"/>
</g>
<path d="M523.8 49.6h.9v4.9h-.9z" fill-rule="evenodd" fill="#fff" stroke="#000" stroke-width=".34"/>
<path d="M521.8 50.6h10.9v2.9h-10.9z" fill="none" stroke="#000" stroke-width=".34"/>
<path d="M521.8 50.6h10.9v2.9h-10.9z" fill-rule="evenodd" fill="#fff" stroke="#000" stroke-width=".34"/>
<g fill="none" stroke="#000" stroke-width=".34">
<path d="M499 63.4h1v9h-1zM407.2 200.4l.7 1.7 .8-1.7M407.2 205.6l.7-1.7 .8 1.7"/>
<circle cx="162.4" cy="203" r=".5"/>
<circle cx="162.4" cy="203" r=".69"/>
<circle cx="162.4" cy="203" r=".2"/>
<circle cx="289.1" cy="203" r=".5"/>
<circle cx="289.1" cy="203" r=".69"/>
<circle cx="289.1" cy="203" r=".2"/>
<circle cx="415.8" cy="203" r=".5"/>
<circle cx="415.8" cy="203" r=".69"/>
<circle cx="415.8" cy="203" r=".2"/>
</g>
<path d="M499 63.4h1v9h-1z" fill-rule="evenodd" fill="#fff" stroke="#000" stroke-width=".34"/>
<path d="M497 66.4h10.9v3h-10.9z" fill="none" stroke="#000" stroke-width=".34"/>
<path d="M497 66.4h10.9v3h-10.9z" fill-rule="evenodd" fill="#fff" stroke="#000" stroke-width=".34"/>
<path d="M475.2 64.4h1v5h-1zM518.6 63.2l4.2 4.2M518.6 63.2l1.6 1.1-.5 .6-.7-1.2 .9 .7-.2 .2-.3-.6M518.6 63.2l1.9 1.1-.9 .8zM492.8 93.9l4.2 4.2M492.8 93.9l1.7 1.1-.6 .6-.6-1.2 .9 .7-.3 .2-.2-.6M492.8 93.9l1.9 1-.8 .9z" fill="none" stroke="#000" stroke-width=".34"/>
<path d="M475.2 64.4h1v5h-1z" fill-rule="evenodd" fill="#fff" stroke="#000" stroke-width=".34"/>
<path d="M473.3 65.4h10.8v3h-10.8z" fill="none" stroke="#000" stroke-width=".34"/>
<path d="M473.3 65.4h10.8v3h-10.8z" fill-rule="evenodd" fill="#fff" stroke="#000" stroke-width=".34"/>
<path d="M475.2 78.3h1v8.9h-1z" fill="none" stroke="#000" stroke-width=".34"/>
<path d="M475.2 78.3h1v8.9h-1z" fill-rule="evenodd" fill="#fff" stroke="#000" stroke-width=".34"/>
<path d="M473.3 81.3h10.8v2.9h-10.8z" fill="none" stroke="#000" stroke-width=".34"/>
<path d="M473.3 81.3h10.8v2.9h-10.8z" fill-rule="evenodd" fill="#fff" stroke="#000" stroke-width=".34"/>
<path d="M475.2 93.1h1v9h-1z" fill="none" stroke="#000" stroke-width=".34"/>
<path d="M475.2 93.1h1v9h-1z" fill-rule="evenodd" fill="#fff" stroke="#000" stroke-width=".34"/>
<path d="M473.3 96.1h10.8v3h-10.8z" fill="none" stroke="#000" stroke-width=".34"/>
<path d="M473.3 96.1h10.8v3h-10.8z" fill-rule="evenodd" fill="#fff" stroke="#000" stroke-width=".34"/>
<g fill="none" stroke="#000" stroke-width=".34">
<path d="M4 3.1h574.2v400.9h-574.2zM4 9.2h567v369M75.8 3.1v1.4M147.6 3.1v1.4M219.3 3.1v1.4M291.1 3.1v1.4M362.9 3.1v1.4M376.2 12h186.2v91h-186.2zM434.6 3.1v1.4M506.4 3.1v1.4M376.2 59.5h186.2M376.2 43.6h186.2"/>
<path d="M470.3 47.6h3.9v2h-3.9M470.3 54.5h3.9v2h-3.9M481.2 47.6h-4v2h4M481.2 54.5h-4v2h4M518.8 47.6h4v2h-4M518.8 54.5h4v2h-4M529.7 47.6h-4v2h4M529.7 54.5h-4v2h4M376.2 75.3h186.2M470.3 62.5h3.9v1.9h-3.9M470.3 69.4h3.9v2h-3.9M470.3 78.3h3.9v2h-3.9"/>
<path d="M481.2 62.5h-4v1.9h4M481.2 69.4h-4v2h4M481.2 78.3h-4v2h4M494 63.4h4v2h-4M494 70.4h4v2h-4M504.9 63.4h-3.9v2h3.9M504.9 70.4h-3.9v2h3.9M512.9 70.4h9.9M522.8 63.4l-5 7M376.2 91.2h186.2M470.3 85.2h3.9v2h-3.9M470.3 93.1h3.9v2h-3.9"/>
<path d="M475.2 98.1h4M481.2 85.2h-4v2h4M481.2 93.1h-4v2h4M498 92.2l-5.9 8.9M470.3 100.1h3.9v2h-3.9M481.2 100.1h-4v2h4M488.1 101.1h8.9M171.3 170.4v-11.9h-32.7v201.9h404M177.2 170.4v-11.9h32.7v91.1M298 170.4v-11.9h-32.6v190.1h277.2M304 170.4v-11.9h32.6v178.2M424.7 170.4v-11.9h-32.6v166.3h150.5"/>
<path d="M430.7 170.4v-11.9h32.7v142.5h79.2M169.3 182.2v4h24.8v39.6M174.3 182.2v15.9M179.2 182.2v4M296.1 182.2v4h24.7v39.6M301 182.2v15.9M305.9 182.2v4M422.8 182.2v4h24.7v39.6M427.7 182.2v15.9M432.7 182.2v4M63.4 206v35.6M67.4 202h3.9v23.8"/>
<path d="M174.3 213.9v27.7M301 213.9v27.7M427.7 213.9v27.7M27.8 225.8v23.8M542.6 241.6h-455.4v4h-19.8v-4h-31.7v43.6h91.1v87.1h415.8M301 269.4v19.8M475.2 269.4v7.9h67.4M530.7 269.4v-43.6h-510.9v87.1M542.6 269.4h-431.7v27.7M19.8 297.1h142.6M51.5 297.1v15.8M170.3 281.2h-19.8v63.4h75.3"/>
<path d="M174.3 297.1h51.5M182.2 281.2h4v27.8h39.6M463.4 289.2h79.2M301 301v35.7h241.6M19.8 324.8v4M51.5 324.8v4M150.5 332.7h75.3M19.8 356.5v15.8M51.5 356.5v15.8M9.7 378.2v25.8M11.9 372.3v4h47.5v-4M68.6 378.2v25.8"/>
<path d="M90.1 378.2v25.8M118.8 378.2v25.8M136.1 378.2v25.8M161.9 378.2v25.8M190.6 378.2v25.8M246.1 378.2v25.8M420.3 378.2v25.8M528 378.2v25.8M4 398.3h242.1M4 392.5h114.8M5.4 385.3h113.4M118.8 388.2h71.8"/>
<path d="M420.3 391.1h157.9M528 397.5h50.2M528 384.6h50.2"/>
</g>
<g fill="none" stroke="#000" stroke-width=".34" stroke-dasharray="4.2 1.8">
<path d="M146.6 111h11.8M158.4 111v11.8M162.4 118.9v-7.9M162.4 111h39.6M186.2 118.9v-7.9M190.1 116.9h-31.7M202 111v31.6M273.3 111h11.9M285.2 111v11.8M289.1 118.9v-7.9M289.1 111h39.6M312.9 118.9v-7.9"/>
<path d="M316.8 116.9h-31.6M328.7 111v31.6M400 111h11.9M411.9 111v11.8M415.8 118.9v-7.9M415.8 111h39.6M439.6 118.9v-7.9M443.6 116.9h-31.7M455.4 111v31.6M162.4 130.8l4 3.9M162.4 122.6v-3.6M166.4 134.7h1.9"/>
<path d="M168.3 134.7v-7.9M168.3 126.8h-3.9M180.2 134.7v-7.9M180.2 126.8h4M180.2 134.7h2M182.2 134.7l4-3.9M186.2 122.6v-3.6M190.1 122.8v-5.9M289.1 130.8l4 3.9M289.1 122.6v-3.6M293.1 134.7h2M295.1 134.7v-7.9"/>
<path d="M295.1 126.8h-4M306.9 134.7v-7.9M306.9 126.8h4M306.9 134.7h2M308.9 134.7l4-3.9M312.9 122.6v-3.6M316.8 122.8v-5.9M415.8 130.8l4 3.9M415.8 122.6v-3.6M419.8 134.7h2M421.8 134.7v-7.9M421.8 126.8h-4"/>
<path d="M433.7 134.7v-7.9M433.7 126.8h3.9M433.7 134.7h1.9M435.6 134.7l4-3.9M439.6 122.6v-3.6M443.6 122.8v-5.9M63.4 154.5v-3.9M63.4 150.6h15.8M143.6 154.5h18.8M146.6 142.6v-31.6M146.6 150.6v-8M146.6 150.6h67.3"/>
<path d="M162.4 142.6v-11.8M162.4 154.5v-11.9M186.2 142.6v-12.3M186.2 154.5v-11.9M186.2 154.5h18.8M202 146.6v-4M202 146.6h15.8M270.3 154.5h18.8M273.3 142.6v-31.6M273.3 150.6v-8M273.3 150.6h67.3M289.1 142.6v-11.8"/>
<path d="M289.1 154.5v-11.9M312.9 142.6v-12.3M312.9 154.5v-11.9M312.9 154.5h18.8M328.7 146.6v-4M328.7 146.6h15.9M397 154.5h18.8M400 142.6v-31.6M400 150.6v-8M400 150.6h67.3M415.8 142.6v-11.8M415.8 154.5v-11.9"/>
<path d="M439.6 142.6v-12.3M439.6 154.5v-11.9M439.6 154.5h18.8M455.4 146.6v-4M455.4 146.6h15.9M499 154.5v4M499 158.5l4 3.9M506.9 154.5h-7.9M506.9 158.5v-4M11.9 166.4v-7.9M11.9 166.4h11.9M23.8 166.4v-43.6"/>
<path d="M35.7 174.3v-7.9M35.7 166.4v-7.9M35.7 174.3h15.8M35.7 166.4h7.9M43.6 166.4v-43.6M51.5 174.3h11.9M55.5 162.4v8M55.5 170.4h3.9M59.4 170.4l4-4M59.4 162.4h-3.9M99 178.3h35.7M118.8 178.3v-15.9"/>
<path d="M118.8 162.4h58.4M134.7 178.3v-11.9M134.7 166.4h15.8M143.6 173.3v-18.8M143.6 173.3h4.9M151.5 166.4h19.8M200 173.3h5M205 173.3v-18.8M233.7 170.4h7.9M233.7 174.3v-3.9M241.6 170.4v3.9M241.6 174.3l-4 4"/>
<path d="M241.6 178.3h4M245.6 178.3v-15.9M245.6 162.4h58.4M261.4 178.3v-11.9M261.4 166.4h35.6M270.3 173.3v-18.8M270.3 173.3h5M326.7 173.3h5M331.7 173.3v-18.8M360.4 170.4h7.9M360.4 174.3v-3.9M368.3 170.4v3.9"/>
<path d="M368.3 174.3l-3.9 4M368.3 178.3h4M372.3 162.4h58.4M388.1 166.4h36.6M397 173.3v-18.8M397 173.3h5M453.5 173.3h4.9M458.4 173.3v-18.8M479.2 162.4h4M491.1 162.4h7.9M23.8 190.2v-23.8M23.8 190.2h7.9"/>
<path d="M79.2 190.2h8M107 195.1h7.9M107 199.1v-4M114.9 195.1v4M114.9 199.1l-4 3.9M118.8 194.1h43.6M178.2 198.1l-3.9 3.9M182.2 198.1v7.9M182.2 198.1h-4M233.7 195.1h7.9M233.7 199.1v-4M241.6 195.1v4"/>
<path d="M241.6 199.1l-4 3.9M245.6 194.1h43.5M305 198.1l-4 3.9M308.9 198.1v7.9M308.9 198.1h-3.9M360.4 195.1h7.9M360.4 199.1v-4M368.3 195.1v4M368.3 199.1l-3.9 3.9M372.3 194.1v-31.7M372.3 198.1h43.5M372.3 194.1h110.9"/>
<path d="M388.1 190.2v-23.8M388.1 190.2h91.1M431.7 198.1l-4 3.9M435.6 198.1v7.9M435.6 198.1h-3.9M479.2 190.2v-27.8M491.1 194.1h7.9M499 186.2v4M499 190.2l4 3.9M506.9 186.2h-7.9M506.9 190.2v-4M538.6 190.2h15.8"/>
<path d="M31.7 213.9v-23.7M31.7 213.9h19.8M51.5 213.9h70.3M63.4 202v-31.6M87.2 213.9v-3.9M87.2 202v-11.8M118.8 203v-8.9M126.8 208v-28.7M126.8 203h43.5M162.4 203v-8.9M182.2 206h-4M241.6 213.9h6.9"/>
<path d="M245.6 203v-8.9M253.5 208v-25.8M253.5 203h43.5M289.1 203v-8.9M308.9 206h-3.9M368.3 213.9h7M372.3 203v-4.9M380.2 208v-25.8M380.2 203h43.6M415.8 203v-4.9M435.6 206h-3.9M554.4 206v-15.8"/>
<path d="M19.8 225.8v-7.9M39.6 229.8h11.9M43.6 237.7h7.9M51.5 237.7h426.7M51.5 229.8h426.7M71.3 233.7v-6.9M71.3 233.7h212.9M79.2 229.8v-79.2M99 233.7v-55.4M127.8 221.8h113.8M213.9 237.7v-87.1M217.8 229.8v-83.2"/>
<path d="M225.8 233.7v-55.4M241.6 221.8v-7.9M253.5 221.8h114.8M285.2 233.7h229.6M340.6 237.7v-87.1M344.6 229.8v-83.2M352.5 233.7v-55.4M368.3 221.8v-7.9M380.2 221.8h138.6M467.3 237.7v-87.1M471.3 229.8v-83.2M478.2 238.7v-2"/>
<path d="M478.2 230.8v-2M514.8 233.7v-71.3M518.8 221.8h23.8M43.6 257.5v-19.8M43.6 257.5h51.5M79.2 245.6v-7.9M39.6 269.4v-39.6M39.6 269.4h19.8M71.3 269.4h11.9M83.2 277.3v-7.9M392.1 312.9h150.5"/>
</g>
<g fill="none" stroke="#000" stroke-width=".34" stroke-dasharray="2.8 2.8 .4 2.8">
<path d="M142.6 107v35.6M206 107h-63.4M269.3 107v35.6M332.7 107h-63.4M396 107v35.6M459.4 107h-63.4M51.5 142.6v107M142.6 142.6h63.4M206 142.6v-35.6M269.3 142.6h63.4M332.7 142.6v-35.6M396 142.6h63.4"/>
<path d="M459.4 142.6v-35.6M518.8 142.6h-467.3M51.5 182.2h43.6M54.5 186.2h2M55.5 186.2v-11.9M113.9 203h4.9M241.6 203h4M367.3 203h5M221.8 237.7v-95.1M348.5 237.7v-95.1M51.5 249.6h467.3M95.1 249.6v-107"/>
<path d="M475.2 249.6v-107M518.8 249.6v-107"/>
</g>
<g font-size="8.2">
<text x="27.3" y="133.8">60</text>
<text x="63.4" y="137.8">3</text>
<text x="23.4" y="280.4">62</text>
<text x="59" y="280.4">27</text>
<text x="193.6" y="284.3">43</text>
<text x="288.7" y="304.1">24</text>
</g>
<g font-size="6.3">
<text x="573.2" y="40.9">A</text>
<text x="573" y="110.5">B</text>
<text x="572.7" y="185.2">C</text>
<text x="573" y="256.2">E</text>
<text x="573.2" y="335.2">F</text>
</g>
<g font-size="5.8">
<text x="525.6" y="69.6">&gt;60°</text>
<text x="525.6" y="72.6">­</text>
<text x="499.8" y="100.3">&lt;60°</text>
<text x="19.9" y="105.2">M6</text>
<text x="41.1" y="105.2">M1</text>
<text x="14.2" y="200.3">M10</text>
<text x="38.4" y="198.3">­A1</text>
</g>
<g font-size="5.3">
<text x="139.1" y="384.4">07.12.07</text>
<text x="164.7" y="384.4">lwescl0</text>
<text x="195.8" y="385.8">LIEBHERR WERK</text>
<text x="311" y="386.1">SISTEMA HIDRÁULICO</text>
<text x="449" y="385.8">986394108</text>
<text x="139.1" y="395.1">07.12.07</text>
<text x="164.7" y="395.1">lwescl0</text>
<text x="205.9" y="394.4">EHINGEN</text>
<text x="307.3" y="397.6">BLOQUE DE VÁLVULAS LS</text>
<text x="449" y="400.2">3375­970.13.00.001­000</text>
</g>
<g font-size="4.4">
<text x="39.3" y="7.1">1</text>
<text x="110.7" y="7.1">2</text>
<text x="182.5" y="7.1">3</text>
<text x="254.2" y="7.1">4</text>
<text x="326" y="7.1">5</text>
<text x="397.8" y="7.1">6</text>
<text x="469.6" y="7.1">7</text>
<text x="541.4" y="7.1">8</text>
<text x="380.2" y="17.5">LÓGICA DE LAS ETAPAS DE PRESIÓN</text>
<text x="394" y="32.3">IMÁN Y11</text>
<text x="378.2" y="39.9">­Y11</text>
<text x="396" y="39.9">­Y12</text>
<text x="408.2" y="40.2">BARES</text>
<text x="451.5" y="41.2">FUNCIÓN / FUNCIONAMIENTO</text>
<text x="530.7" y="41.2">ETAPA DE PRESIÓN</text>
<text x="414.9" y="54.1">125</text>
<text x="448.3" y="56.1">60­100%</text>
<text x="550.7" y="54.1">p1</text>
<text x="414.9" y="69.9">150</text>
<text x="550.4" y="69.9">p2</text>
<text x="414.9" y="84.8">190</text>
<text x="451.7" y="87.7">0­60%</text>
<text x="550.4" y="84.8">p3</text>
<text x="165.9" y="100.6">­Y4</text>
<text x="293.1" y="100.6">­Y1</text>
<text x="413.9" y="98.6">250</text>
<text x="550.4" y="98.6">p4</text>
<text x="379.8" y="112.5">­Y6</text>
<text x="149.6" y="122.4">a</text>
<text x="196.1" y="122.4">b</text>
<text x="276.3" y="122.4">a</text>
<text x="322.8" y="122.4">b</text>
<text x="403" y="122.4">a</text>
<text x="449.5" y="122.4">b</text>
<text x="149.4" y="140.2">P</text>
<text x="167.2" y="140.2">B</text>
<text x="189.8" y="140.2">A</text>
<text x="196.8" y="140.2">T</text>
<text x="276.1" y="140.2">P</text>
<text x="293.9" y="140.2">B</text>
<text x="316.5" y="140.2">A</text>
<text x="323.6" y="140.2">T</text>
<text x="402.8" y="140.2">P</text>
<text x="420.6" y="140.2">B</text>
<text x="443.2" y="140.2">A</text>
<text x="450.3" y="140.2">T</text>
<text x="491.1" y="148.1">­Y11</text>
<text x="68.1" y="156.1">380</text>
<text x="45.5" y="171.9">X1</text>
<text x="352.3" y="170.9">190</text>
<text x="486.8" y="175.9">­Y12</text>
<text x="503.8" y="174.9">150</text>
<text x="548.2" y="175.9">SIN</text>
<text x="538" y="181.7">PLUMÍN LATERAL</text>
<text x="106.3" y="191.7">300</text>
<text x="242.4" y="187.7">150</text>
<text x="527.4" y="191.7">XL1</text>
<text x="539.4" y="187.6">BASCULAR</text>
<text x="557.4" y="203.6">a</text>
<text x="503.8" y="207.5">125</text>
<text x="45.1" y="211.5">XL</text>
<text x="230.4" y="215.5">335</text>
<text x="357.1" y="216.4">250</text>
<text x="523.5" y="219.4">XL1</text>
<text x="46.4" y="223.4">T</text>
<text x="547.5" y="223.4">XL1/11.1</text>
<text x="520.5" y="231.3">T2</text>
<text x="46.2" y="235.3">X</text>
<text x="52" y="234.3">Y2</text>
<text x="547.5" y="243.2">P2/5.1</text>
<text x="46.4" y="247.1">P</text>
<text x="520.5" y="247.1">P2</text>
<text x="144.4" y="255.1">A1</text>
<text x="200" y="255.1">B1</text>
<text x="270.8" y="255.1">A2</text>
<text x="326.4" y="255.1">B2</text>
<text x="397.6" y="255.1">A3</text>
<text x="453.1" y="255.1">B3</text>
<text x="100" y="259">PST6/6.1</text>
<text x="547.5" y="270.9">T3/6.4</text>
<text x="87.2" y="276.8">a</text>
<text x="547.5" y="278.8">WR/7.1</text>
<text x="547.5" y="290.7">TK1/6.1</text>
<text x="234.7" y="298.6">T4/8.1</text>
<text x="547.5" y="302.6">TK2/6.1</text>
<text x="234.7" y="310.5">T5/6.3</text>
<text x="547.5" y="314.5">TX/6.1</text>
<text x="547.5" y="326.3">TR/6.1</text>
<text x="234.7" y="334.3">T7/11.1</text>
<text x="547.5" y="338.2">H1S/7.4</text>
<text x="234.7" y="346.1">T6/9.1</text>
<text x="547.5" y="350.1">H1H/7.4</text>
<text x="547.5" y="362">WK/7.1</text>
<text x="547.5" y="373.9">P1/5.1</text>
<text x="6.6" y="383.3">3</text>
<text x="530.9" y="383.3">=</text>
<text x="555.4" y="383.3">D</text>
<text x="530.9" y="389.8">+</text>
<text x="554.2" y="389.8">D2</text>
<text x="6.5" y="390.5">2</text>
<text x="7" y="397">1</text>
<text x="555.7" y="396.3">3</text>
<text x="554.6" y="402.7">13</text>
</g>
<g font-size="3.4">
<text x="383" y="52.9">0</text>
<text x="398.9" y="52.9">0</text>
<text x="383" y="68.7">0</text>
<text x="398.9" y="68.7">0</text>
<text x="383" y="84.6">0</text>
<text x="399.5" y="84.6">1</text>
<text x="383.7" y="98.4">1</text>
<text x="398.9" y="98.4">0</text>
<text x="154.3" y="140">1,4</text>
<text x="176" y="140">1,4</text>
<text x="281" y="140">1,6</text>
<text x="304.7" y="140">1,6</text>
<text x="407.7" y="140">1,2</text>
<text x="430.5" y="140">1,2</text>
<text x="9" y="152.9">P</text>
<text x="32.7" y="152.9">P</text>
<text x="476.9" y="151.9">VA</text>
<text x="508.6" y="155.8">DA</text>
<text x="233.1" y="159.8">DUE5</text>
<text x="359.8" y="159.8">DUE5</text>
<text x="122.2" y="167.7">DUE4</text>
<text x="235.4" y="164.7">1,2</text>
<text x="248.9" y="167.7">DUE4</text>
<text x="362.2" y="164.7">1,2</text>
<text x="375.6" y="167.7">DUE4</text>
<text x="124.6" y="173.7">1,2</text>
<text x="223.5" y="171.7">DB</text>
<text x="251.3" y="172.7">1,2</text>
<text x="378" y="172.7">1,2</text>
<text x="68.6" y="179.6">DP1,2</text>
<text x="366.1" y="185.5">DB</text>
<text x="504.7" y="183.6">DB</text>
<text x="82.6" y="187.5">DUE2</text>
<text x="66.7" y="196.4">DZ1,2</text>
<text x="88.8" y="192.5">0,4</text>
<text x="100.7" y="195.4">DA</text>
<text x="227.4" y="195.4">DA</text>
<text x="354.1" y="195.4">DA</text>
<text x="480.9" y="207.3">VB</text>
<text x="143" y="211.3">DUE3 1,5</text>
<text x="269.7" y="211.3">DUE3 1,0</text>
<text x="396.4" y="211.3">DUE3 1,2</text>
<text x="25" y="253.8">°C</text>
<text x="123.4" y="383.7">Gez.</text>
<text x="423.2" y="383.7">Ident­Nr.</text>
<text x="120.8" y="394.5">Ausgabe</text>
<text x="423.2" y="395.2">Zeich­Nr.</text>
<text x="32.6" y="402.4">Änderung</text>
<text x="73.8" y="402.4">Datum</text>
<text x="100.2" y="402.4">Name</text>
<text x="144.2" y="402.4">Datum</text>
<text x="172.7" y="402.4">Name</text>
</g>
<g font-size="2.9">
<text x="8.9" y="143.7">­B12</text>
<text x="32.8" y="143.7">­B11</text>
<text x="9.7" y="157.6">LSB</text>
<text x="33.5" y="157.6">LSB</text>
<text x="27.9" y="259.6">U</text>
<text x="23.5" y="266.5">­B62</text>
<text x="530.8" y="395.8">Blatt</text>
<text x="205.2" y="402.3">Copyright (c)</text>
<text x="530.8" y="402.3">von</text>
</g>
</svg>
